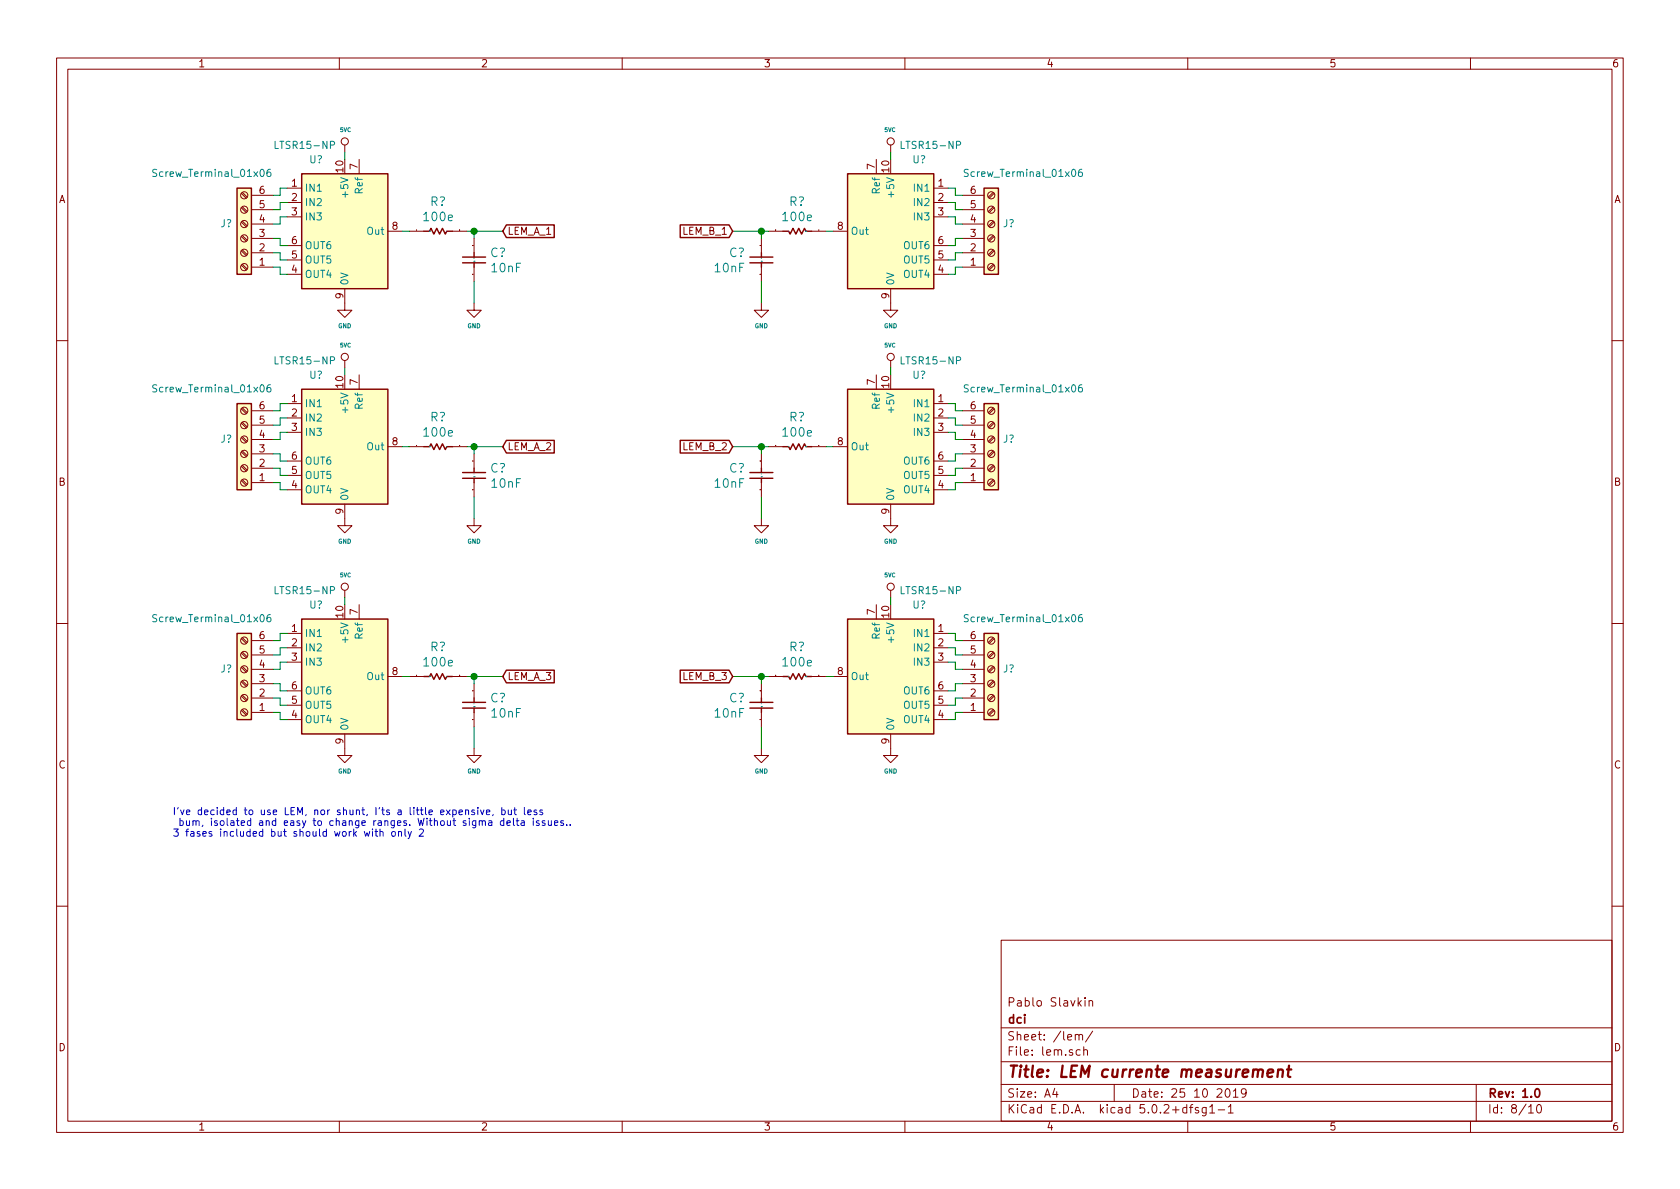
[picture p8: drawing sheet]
<svg xmlns="http://www.w3.org/2000/svg" width="297mm" height="210mm" viewBox="0 0 297 210" stroke-linecap="round" stroke-linejoin="round" font-family="sans-serif">
<g fill="none" stroke="#840000" stroke-width=".18">
<path d="M10 10.3h277v189.9h-277zM12 12.2h273v186.1h-273zM60 10.3v1.9M110 10.3v1.9M160 10.3v1.9M210 10.3v1.9M260 10.3v1.9M42.7 34.2l.8 .8M42.7 36.7l.8 .9M42.7 39.3l.8 .8M42.8 34l.9 .9M42.8 36.6l.9 .8"/>
<path d="M42.8 39.1l.9 .8M44.4 39.6h3.9M44.4 37.1h3.9M44.4 34.5h3.9M50.8 33.3h2.5M50.8 35.8h2.5M50.8 38.3h2.5M61 25.6v1.3M63.5 28.2v2.5M154.9 28.2v2.5M157.5 25.6v1.3M165.1 33.3h2.5"/>
<path d="M165.1 35.8h2.5M165.1 38.3h2.5M170.2 39.6h3.8M170.2 37.1h3.8M170.2 34.5h3.8M175.6 34l-.9 .9M175.6 36.6l-.9 .8M175.6 39.1l-.9 .8M175.8 34.2l-.9 .8M175.8 36.7l-.9 .9M175.8 39.3l-.9 .8M42.7 41.8l.8 .9"/>
<path d="M42.7 44.4l.8 .8M42.7 46.9l.8 .8M42.8 41.7l.9 .8M42.8 44.2l.9 .8M42.8 46.7l.9 .9M44.4 47.2h3.9M44.4 44.7h3.9M44.4 42.2h3.9M50.8 48.5h2.5M50.8 46h2.5M50.8 43.4h2.5M61 51v3.9h1.2l-1.2 1.2-1.3-1.2h1.3"/>
<path d="M68.6 40.9h2.5M72.4 40.9h2.5M73.6 40.7h.1M80 40.9h2.5M81.3 40.7h.1M83.6 43.4h.1M83.6 48.5h.1M83.8 53.6v1.3h1.3l-1.3 1.2-1.3-1.2h1.3M83.8 42.2v2.5M83.8 47.2v2.6M134.4 43.4h.1M134.4 48.5h.1"/>
<path d="M134.6 53.6v1.3h-1.3l1.3 1.2 1.3-1.2h-1.3M134.6 42.2v2.5M134.6 47.2v2.6M135.9 40.9h2.5M137.1 40.7h.1M143.5 40.9h2.5M144.8 40.7h.1M147.3 40.9h2.6M157.5 51v3.9h-1.3l1.3 1.2 1.2-1.2h-1.2M165.1 48.5h2.5M165.1 46h2.5M165.1 43.4h2.5"/>
<path d="M170.2 47.2h3.8M170.2 44.7h3.8M170.2 42.2h3.8M175.6 41.7l-.9 .8M175.6 44.2l-.9 .8M175.6 46.7l-.9 .9M175.8 41.8l-.9 .9M175.8 44.4l-.9 .8M175.8 46.9l-.9 .8M10 60.2h2M42.7 72.3l.8 .8M42.7 74.8l.8 .9"/>
<path d="M42.7 77.4l.8 .8M42.7 79.9l.8 .9M42.8 72.1l.9 .9M42.8 74.7l.9 .8M42.8 77.2l.9 .8M42.8 79.8l.9 .8M44.4 77.7h3.9M44.4 75.2h3.9M44.4 72.6h3.9M50.8 71.4h2.5M50.8 73.9h2.5M50.8 76.4h2.5"/>
<path d="M61 63.7v1.3M63.5 66.3v2.5M68.6 79h2.5M72.4 79h2.5M73.6 78.8h.1M80 79h2.5M81.3 78.8h.1M135.9 79h2.5M137.1 78.8h.1M143.5 79h2.5M144.8 78.8h.1M147.3 79h2.6"/>
<path d="M154.9 66.3v2.5M157.5 63.7v1.3M165.1 71.4h2.5M165.1 73.9h2.5M165.1 76.4h2.5M170.2 77.7h3.8M170.2 75.2h3.8M170.2 72.6h3.8M175.6 72.1l-.9 .9M175.6 74.7l-.9 .8M175.6 77.2l-.9 .8M175.6 79.8l-.9 .8"/>
<path d="M175.8 72.3l-.9 .8M175.8 74.8l-.9 .9M175.8 77.4l-.9 .8M175.8 79.9l-.9 .9M285 60.2h2M42.7 82.5l.8 .8M42.7 85l.8 .8M42.8 82.3l.9 .8M42.8 84.8l.9 .9M44.4 85.3h3.9M44.4 82.8h3.9M44.4 80.3h3.9"/>
<path d="M50.8 86.6h2.5M50.8 84.1h2.5M50.8 81.5h2.5M61 89.1v3.9h1.2l-1.2 1.2-1.3-1.2h1.3M83.6 81.5h.1M83.6 86.6h.1M83.8 91.7v1.3h1.3l-1.3 1.2-1.3-1.2h1.3M83.8 80.3v2.5M83.8 85.3v2.6M134.4 81.5h.1M134.4 86.6h.1M134.6 91.7v1.3h-1.3l1.3 1.2 1.3-1.2h-1.3"/>
<path d="M134.6 80.3v2.5M134.6 85.3v2.6M157.5 89.1v3.9h-1.3l1.3 1.2 1.2-1.2h-1.2M165.1 86.6h2.5M165.1 84.1h2.5M165.1 81.5h2.5M170.2 85.3h3.8M170.2 82.8h3.8M170.2 80.3h3.8M175.6 82.3l-.9 .8M175.6 84.8l-.9 .9M175.8 82.5l-.9 .8"/>
<path d="M175.8 85l-.9 .8M10 110.3h2M42.7 112.9l.8 .9M42.7 115.5l.8 .8M42.7 118l.8 .9M42.8 112.8l.9 .8M42.8 115.3l.9 .8M42.8 117.9l.9 .8M44.4 118.4h3.9M44.4 115.8h3.9M44.4 113.3h3.9M50.8 112h2.5"/>
<path d="M50.8 114.5h2.5M50.8 117.1h2.5M61 104.4v1.3M63.5 106.9v2.6M68.6 119.6h2.5M72.4 119.6h2.5M73.6 119.4h.1M80 119.6h2.5M81.3 119.4h.1M135.9 119.6h2.5M137.1 119.4h.1M143.5 119.6h2.5"/>
<path d="M144.8 119.4h.1M147.3 119.6h2.6M154.9 106.9v2.6M157.5 104.4v1.3M165.1 112h2.5M165.1 114.5h2.5M165.1 117.1h2.5M170.2 118.4h3.8M170.2 115.8h3.8M170.2 113.3h3.8M175.6 112.8l-.9 .8M175.6 115.3l-.9 .8"/>
<path d="M175.6 117.9l-.9 .8M175.8 112.9l-.9 .9M175.8 115.5l-.9 .8M175.8 118l-.9 .9M285 110.3h2M42.7 120.6l.8 .8M42.7 123.1l.8 .8M42.7 125.6l.8 .9M42.8 120.4l.9 .8M42.8 122.9l.9 .9M42.8 125.5l.9 .8M44.4 126h3.9"/>
<path d="M44.4 123.4h3.9M44.4 120.9h3.9M50.8 127.2h2.5M50.8 124.7h2.5M50.8 122.2h2.5M61 129.8v3.8h1.2l-1.2 1.3-1.3-1.3h1.3M83.6 127.2h.1M83.6 122.1v.1M83.8 132.3v1.3h1.3l-1.3 1.3-1.3-1.3h1.3M83.8 120.9v2.5M83.8 126v2.5M134.4 127.2h.1"/>
<path d="M134.4 122.1v.1M134.6 132.3v1.3h-1.3l1.3 1.3 1.3-1.3h-1.3M134.6 120.9v2.5M134.6 126v2.5M157.5 129.8v3.8h-1.3l1.3 1.3 1.2-1.3h-1.2M165.1 127.2h2.5M165.1 124.7h2.5M165.1 122.2h2.5M170.2 126h3.8M170.2 123.4h3.8M170.2 120.9h3.8M175.6 120.4l-.9 .8"/>
<path d="M175.6 122.9l-.9 .9M175.6 125.5l-.9 .8M175.8 120.6l-.9 .8M175.8 123.1l-.9 .8M175.8 125.6l-.9 .9M10 160.2h2M177 166.3h108v32h-108zM191.8 176.4v.2M191.8 176.9v1M192.6 177.1l.2-.2 .3 .1 .1 .9M192.6 176.9v1M285 160.2h2"/>
<path d="M60 198.3v1.9M110 198.3v1.9M160 198.3v1.9M177 194.8h108M177 191.8h108M177 187.8h108M177 181.8h108M186.5 192.5l-.4 1h1M186.8 193v1M190.1 183.1l.1-.1a.37 .37 0 0 1 .6 .1v.8M190.1 182.9v1M190.8 183.1v-.1a.37 .37 0 0 1 .6 .1v.8"/>
<path d="M191 185.7l-.4-.1-.3 .3v.6l.3 .1 .4-.1M191.6 185.7h.1a.37 .37 0 0 1 .6 .1v.8M191.6 185.1v1.5M193.2 182.3l-1.3 2M197 191.8v3M210 198.3v1.9M210.3 195.8h.6M210.9 195.3l-.4 .2v1.3M211.9 195.9l-.4-.1-.2 .2 .1 .3 .5 .1v.3h-.6M213.3 195.8v1.2l-.3 .3h-.4M213.3 195.9l-.5-.1-.3 .3 .1 .6 .2 .1 .5-.1M213.9 195.8l.4-.5v1.5"/>
<path d="M213.9 196.8h.9M215.4 196.3h1.1M216.8 192.7l.2-.2a.81 .81 0 0 1 .6 .6 .81 .81 0 0 1-.3 .8l-.2 .1a.79 .79 0 0 1-.3-1.3zM217.2 195.8l.4-.5v1.5M217.2 196.8h.8M218.1 193l.4-.5v1.5M218.1 194h.8M220.3 193.2v.1a.48 .48 0 0 1-.7 .1l-.1-.2 .1-.6a.48 .48 0 0 1 .7 .1 1.27 1.27 0 0 1-.3 1.2l-.4 .1M260 198.3v1.9M261 191.8v6.5M270.3 195.8l.4-.5v1.5M270.3 196.8h.8"/>
<path d="M271.8 195.5l.4-.2a.94 .94 0 0 1 0 1.5 .79 .79 0 0 1-.4-1.3z"/>
<circle cx="43.2" cy="39.6" r=".63"/>
<circle cx="43.2" cy="34.5" r=".63"/>
<circle cx="43.2" cy="37.1" r=".63"/>
<circle cx="61" cy="25" r=".63"/>
<circle cx="157.5" cy="25" r=".63"/>
<circle cx="175.3" cy="39.6" r=".63"/>
<circle cx="175.3" cy="34.5" r=".63"/>
<circle cx="175.3" cy="37.1" r=".63"/>
<circle cx="43.2" cy="42.2" r=".63"/>
<circle cx="43.2" cy="47.2" r=".63"/>
<circle cx="43.2" cy="44.7" r=".63"/>
<circle cx="175.3" cy="42.2" r=".63"/>
<circle cx="175.3" cy="44.7" r=".63"/>
<circle cx="175.3" cy="47.2" r=".63"/>
<circle cx="43.2" cy="77.7" r=".63"/>
<circle cx="43.2" cy="72.6" r=".63"/>
<circle cx="43.2" cy="75.2" r=".63"/>
<circle cx="61" cy="63.1" r=".63"/>
<circle cx="157.5" cy="63.1" r=".63"/>
<circle cx="175.3" cy="75.2" r=".63"/>
<circle cx="175.3" cy="72.6" r=".63"/>
<circle cx="175.3" cy="77.7" r=".63"/>
<circle cx="43.2" cy="82.8" r=".63"/>
<circle cx="43.2" cy="80.3" r=".63"/>
<circle cx="43.2" cy="85.3" r=".63"/>
<circle cx="175.3" cy="85.3" r=".63"/>
<circle cx="175.3" cy="80.3" r=".63"/>
<circle cx="175.3" cy="82.8" r=".63"/>
<circle cx="43.2" cy="113.3" r=".63"/>
<circle cx="43.2" cy="115.8" r=".63"/>
<circle cx="43.2" cy="118.4" r=".63"/>
<circle cx="61" cy="103.8" r=".63"/>
<circle cx="157.5" cy="103.8" r=".63"/>
<circle cx="175.3" cy="113.3" r=".63"/>
<circle cx="175.3" cy="118.4" r=".63"/>
<circle cx="175.3" cy="115.8" r=".63"/>
<circle cx="43.2" cy="123.4" r=".63"/>
<circle cx="43.2" cy="120.9" r=".63"/>
<circle cx="43.2" cy="126" r=".63"/>
<circle cx="175.3" cy="120.9" r=".63"/>
<circle cx="175.3" cy="126" r=".63"/>
<circle cx="175.3" cy="123.4" r=".63"/>
</g>
<path d="M271.5 192.7l.2-.2a.81 .81 0 0 1 .6 .6 .81 .81 0 0 1-.3 .8l-.1 .1a.79 .79 0 0 1-.4-1.3z" fill="none" stroke="#840000" stroke-width=".3"/>
<path d="M224.1 189.8l1-.2-.1-.4-.5-.1-.3 .3v.9l.1 .1 .6-.1M226 189.3a.52 .52 0 0 1 .8 .1l-.1 1M226 189.1l-.1 1.3M227.6 189.1h.7M227.9 188.4l-.2 1.8 .1 .1 .3 .1" fill="none" stroke="#840000" stroke-width=".41"/>
<g fill="#ffffc2" stroke="#ffffc2" stroke-width=".18">
<path d="M53.3 30.7h15.3v20.3h-15.3z"/>
<path d="M41.9 33.3h2.5v15.2h-2.5z"/>
<path d="M53.3 68.8h15.3v20.3h-15.3z"/>
<path d="M41.9 71.4h2.5v15.2h-2.5z"/>
<path d="M53.3 109.5h15.3v20.3h-15.3z"/>
<path d="M41.9 112h2.5v15.2h-2.5z"/>
<path d="M149.9 30.7h15.2v20.3h-15.2z"/>
<path d="M174 33.3h2.5v15.2h-2.5z"/>
<path d="M149.9 68.8h15.2v20.3h-15.2z"/>
<path d="M174 71.4h2.5v15.2h-2.5z"/>
<path d="M149.9 109.5h15.2v20.3h-15.2z"/>
<path d="M174 112h2.5v15.2h-2.5z"/>
</g>
<g fill="none" stroke="#840000" stroke-width=".25">
<path d="M41.9 33.3h2.5v15.2h-2.5zM53.3 30.7h15.3v20.3h-15.3zM89.5 39.8h8.5v2.2h-8.5l-.6-1.1zM120.3 39.8h8.6l.6 1.1-.6 1.1h-8.6zM149.9 30.7h15.2v20.3h-15.2zM174 33.3h2.5v15.2h-2.5zM74.9 40.9h1l.3-.5 .5 1 .5-1 .5 1 .5-1 .5 1 .3-.5h1M81.8 45.5h4.1M81.8 46.5h4.1M83.8 44.7v.8M83.8 46.5v.7M132.6 45.5h4.1"/>
<path d="M132.6 46.5h4.1M134.6 44.7v.8M134.6 46.5v.7M138.4 40.9h1l.3 .5 .5-1 .5 1 .5-1 .5 1 .5-1 .3 .5h1M41.9 71.4h2.5v15.2h-2.5zM53.3 68.8h15.3v20.3h-15.3zM74.9 79h1l.3-.5 .5 1 .5-1 .5 1 .5-1 .5 1 .3-.5h1M89.5 77.9h8.5v2.2h-8.5l-.6-1.1zM120.3 77.9h8.6l.6 1.1-.6 1.1h-8.6zM138.4 79h1l.3 .5 .5-1 .5 1 .5-1 .5 1 .5-1 .3 .5h1M149.9 68.8h15.2v20.3h-15.2zM174 71.4h2.5v15.2h-2.5z"/>
<path d="M81.8 83.6h4.1M81.8 84.6h4.1M83.8 82.8v.8M83.8 84.6v.7M132.6 83.6h4.1M132.6 84.6h4.1M134.6 82.8v.8M134.6 84.6v.7M41.9 112h2.5v15.2h-2.5zM53.3 109.5h15.3v20.3h-15.3zM74.9 119.6h1l.3-.5 .5 1 .5-1 .5 1 .5-1 .5 1 .3-.5h1M89.5 118.5h8.5v2.2h-8.5l-.6-1.1z"/>
<path d="M120.3 118.5h8.6l.6 1.1-.6 1.1h-8.6zM138.4 119.6h1l.3 .5 .5-1 .5 1 .5-1 .5 1 .5-1 .3 .5h1M149.9 109.5h15.2v20.3h-15.2zM174 112h2.5v15.2h-2.5zM81.8 124.2h4.1M81.8 125.2h4.1M83.8 123.4v.8M83.8 125.2v.8M132.6 124.2h4.1M132.6 125.2h4.1M134.6 123.4v.8M134.6 125.2v.8"/>
</g>
<g fill="none" stroke="#008484" stroke-width=".18">
<path d="M27.7 30l-.5-.1-.1 .2v.4l.6 .2v.3l-.2 .2h-.5M47.8 29.9l-.4 .1a.87 .87 0 0 0 0 1.2l.5-.1v-.5l-.5-.2-.2 .3M58.4 25.6h.6l.2-.2-.1-.3-.2-.1h-.5v1.3M169.1 25.6h.6l.1-.2v-.3l-.2-.1h-.5v1.3M171.2 30l-.5-.1-.2 .2 .1 .4 .5 .2 .1 .3-.2 .2h-.5M191.3 29.9l-.4 .1a.87 .87 0 0 0 0 1.2l.4-.1v-.5l-.4-.2-.2 .3M75.9 40.9h.1M79 40.9h.1M83.8 45.7h.1M83.8 46.2h.1M134.6 45.7h.1M134.6 46.2h.1"/>
<path d="M139.4 40.9h.1M142.5 40.9h.1M27.7 68.1l-.5-.1-.1 .2v.4l.6 .2v.3l-.2 .2h-.5M47.8 68l-.4 .1a.87 .87 0 0 0 0 1.2l.5-.1v-.5l-.5-.2-.2 .3M58.4 63.7h.6l.2-.2-.1-.3-.2-.1h-.5v1.3M75.9 79h.1M79 79h.1M139.4 79h.1M142.5 79h.1M169.1 63.7h.6l.1-.2v-.3l-.2-.1h-.5v1.3M171.2 68.1l-.5-.1-.2 .2 .1 .4 .5 .2 .1 .3-.2 .2h-.5M191.3 68l-.4 .1a.87 .87 0 0 0 0 1.2l.4-.1v-.5l-.4-.2-.2 .3"/>
<path d="M83.8 83.8h.1M83.8 84.3h.1M134.6 83.8h.1M134.6 84.3h.1M27.7 108.8l-.5-.1-.1 .1v.4l.6 .3v.2l-.2 .3-.5-.1M47.8 108.7l-.4 .1a.87 .87 0 0 0 0 1.2l.5-.2v-.5l-.5-.1-.2 .2M58.4 104.4l.6-.1 .2-.1-.1-.3-.2-.2h-.5v1.3M75.9 119.6h.1M79 119.6h.1M139.4 119.6h.1M142.5 119.6h.1M169.1 104.4l.6-.1 .1-.1v-.3l-.2-.2h-.5v1.3"/>
<path d="M171.2 108.8l-.5-.1-.2 .1 .1 .4 .5 .3 .1 .2-.2 .3-.5-.1M191.3 108.7l-.4 .1a.87 .87 0 0 0 0 1.2l.4-.2v-.5l-.4-.1-.2 .2M83.8 124.5h.1M83.8 124.9h.1M134.6 124.5h.1M134.6 124.9h.1"/>
</g>
<g fill="none" stroke="#008400" stroke-width=".18">
<path d="M50.8 33.3h-1.3v1.2h-1.2M50.8 35.8h-1.3v1.3h-1.2M50.8 38.3h-1.3v1.3h-1.2M61 26.9v1.3M157.5 26.9v1.3M167.6 33.3h1.3v1.2h1.3M167.6 35.8h1.3v1.3h1.3M167.6 38.3h1.3v1.3h1.3M48.3 42.2h1.2v1.2h1.3M48.3 44.7h1.2v1.3h1.3M48.3 47.2h1.2v1.3h1.3M71.1 40.9h1.3"/>
<path d="M82.5 40.9h6.4M83.8 40.9v1.3M83.8 49.8v3.8M129.5 40.9h6.4M134.6 40.9v1.3M134.6 49.8v3.8M146 40.9h1.3M170.2 47.2h-1.3v1.3h-1.3M170.2 44.7h-1.3v1.3h-1.3M170.2 42.2h-1.3v1.2h-1.3M50.8 71.4h-1.3v1.2h-1.2M50.8 73.9h-1.3v1.3h-1.2"/>
<path d="M50.8 76.4h-1.3v1.3h-1.2M61 65v1.3M71.1 79h1.3M82.5 79h6.4M83.8 79v1.3M129.5 79h6.4M134.6 79v1.3M146 79h1.3M157.5 65v1.3M167.6 71.4h1.3v1.2h1.3M167.6 73.9h1.3v1.3h1.3M167.6 76.4h1.3v1.3h1.3"/>
<path d="M48.3 80.3h1.2v1.2h1.3M48.3 82.8h1.2v1.3h1.3M48.3 85.3h1.2v1.3h1.3M83.8 87.9v3.8M134.6 87.9v3.8M170.2 85.3h-1.3v1.3h-1.3M170.2 82.8h-1.3v1.3h-1.3M170.2 80.3h-1.3v1.2h-1.3M50.8 112h-1.3v1.3h-1.2M50.8 114.5h-1.3v1.3h-1.2M50.8 117.1h-1.3v1.3h-1.2M61 105.7v1.2"/>
<path d="M71.1 119.6h1.3M82.5 119.6h6.4M83.8 119.6v1.3M129.5 119.6h6.4M134.6 119.6v1.3M146 119.6h1.3M157.5 105.7v1.2M167.6 112h1.3v1.3h1.3M167.6 114.5h1.3v1.3h1.3M167.6 117.1h1.3v1.3h1.3M48.3 120.9h1.2v1.3h1.3M48.3 123.4h1.2v1.3h1.3"/>
<path d="M48.3 126h1.2v1.2h1.3M83.8 128.5v3.8M134.6 128.5v3.8M170.2 126h-1.3v1.2h-1.3M170.2 123.4h-1.3v1.3h-1.3M170.2 120.9h-1.3v1.3h-1.3"/>
</g>
<g fill="#008400" stroke="#008400" stroke-width=".25">
<circle cx="83.8" cy="40.9" r=".51"/>
<circle cx="83.8" cy="79" r=".51"/>
<circle cx="83.8" cy="119.6" r=".51"/>
<circle cx="134.6" cy="40.9" r=".51"/>
<circle cx="134.6" cy="79" r=".51"/>
<circle cx="134.6" cy="119.6" r=".51"/>
</g>
<g fill="none" stroke="#0000c2" stroke-width=".18">
<path d="M65.9 147v.9M66.5 146.6v1.1l.3 .2M67.2 147.2l.2-.2 .3 .1v.8M67.2 146.6v1.3M69.4 147.1l.3-.1 .1 .2v.6l-.3 .1-.3-.3zM70.5 147.2l.1-.2 .3 .1 .1 .8M70.5 147v.9M71.6 146.6v1.1l.2 .2M72.2 147l.2 .9M72.7 147l-.4 1.2-.1 .1M74.1 146.7l.5-.1 .3 .4-.8 .9h.8M82.3 143.4l.2-.2 .3 .1 .1 .8"/>
<path d="M82.3 143.2v.9M83.9 143.3l-.3-.1-.2 .2 .1 .2 .4 .1v.3h-.5M84.5 142.8v.1M84.5 143.2v.9M85 143.2l.3 .9 .3-.9M86 143.6l.6-.1-.1-.2-.3-.1-.2 .2 .1 .6h.4M86.4 145.2h.5l.1 .8M87 145.4l-.5 .1-.1 .2v.2h.6M87.2 144l-.1 .2M88.7 143.3l.4-.1 .2 .3-.1 .5h-.5M88.7 142.8v1.3M89.1 145.2l-.4-.1-.2 .3 .1 .5h.5"/>
<path d="M89.1 144.7v1.3M89.6 145.5l.6-.1v-.2l-.4-.1-.2 .2 .1 .6h.5M89.9 143.2v.8l.3 .1 .2-.2M90.4 143.2v.9M90.8 144.7v1.1l.2 .2M90.8 143.2h.5M91 142.8v1.1l.3 .2M91.3 145.1h.4M91.4 144.7v1.1l.3 .2M92.2 145.2h.5v.8M92.7 142.8v1.1l.2 .2M92.7 145.4l-.4 .1-.2 .2 .2 .3 .4-.1"/>
<path d="M93.3 143.6l.6-.1v-.2l-.4-.1-.2 .2 .1 .6h.5M94.3 144.7v.1M94.3 145.1v.9M94.9 143.3l-.3-.1-.2 .2 .1 .2 .4 .1v.3h-.5M95.3 145.2l-.3-.1-.2 .2 .1 .2 .4 .1v.3h-.5M95.9 143.3l-.3-.1-.2 .2 .1 .2 .4 .1v.3h-.5M96.3 145.2l-.3-.1-.1 .2v.2l.4 .1v.3h-.4M97 145.1v.8l.3 .1 .2-.2M97.5 145.1v.9M98 145.5l.6-.1v-.2l-.4-.1-.2 .2 .1 .6h.5M99.6 145.2l-.3-.1-.2 .2 .1 .2 .4 .1v.3h-.5M100.2 145.8v.2"/>
<path d="M100.8 145.8v.2"/>
</g>
<text font-size="2.8" fill="#840000" x="178" y="190.5">Title: LEM currente measurement</text>
<g font-size="2.1" fill="#008484">
<text x="75.1" y="39.1">100e</text>
<text x="76.1" y="36.4">R?</text>
<text x="138.6" y="39.1">100e</text>
<text x="139.5" y="36.4">R?</text>
<text x="86.7" y="45.5">C?</text>
<text x="128.9" y="45.5">C?</text>
<text x="87" y="48.2">10nF</text>
<text x="126.5" y="48.2">10nF</text>
<text x="75.1" y="77.2">100e</text>
<text x="76.1" y="74.5">R?</text>
<text x="138.6" y="77.2">100e</text>
<text x="139.5" y="74.5">R?</text>
<text x="86.7" y="83.6">C?</text>
<text x="128.9" y="83.6">C?</text>
<text x="87" y="86.3">10nF</text>
<text x="126.5" y="86.3">10nF</text>
<text x="75.1" y="117.9">100e</text>
<text x="76.1" y="115.2">R?</text>
<text x="138.6" y="117.9">100e</text>
<text x="139.5" y="115.2">R?</text>
<text x="86.7" y="124.2">C?</text>
<text x="128.9" y="124.2">C?</text>
<text x="87" y="126.9">10nF</text>
<text x="126.5" y="126.9">10nF</text>
</g>
<g font-size="2.1" fill="#840000">
<text x="178" y="178">Pablo Slavkin</text>
<text x="178" y="184">Sheet: /lem/</text>
<text x="178" y="181">dci</text>
<text x="178" y="186.7">File: lem.sch</text>
<text x="178" y="196.9">KiCad E.D.A. kicad 5.0.2+dfsg1-1</text>
<text x="178" y="194.1">Size: A4</text>
<text x="200" y="194.1">Date: 25 10 2019</text>
<text x="263" y="194.1">Rev: 1.0</text>
<text x="263" y="196.9">Id: 8/10</text>
</g>
<g font-size="1.8" fill="#840000">
<text x="35" y="11.9">1</text>
<text x="85" y="11.9">2</text>
<text x="135" y="11.9">3</text>
<text x="185" y="11.9">4</text>
<text x="235" y="11.9">5</text>
<text x="285" y="11.9">6</text>
<text x="63.2" y="29.9" transform="rotate(-90 63.2 29.9)">7</text>
<text x="154.7" y="29.9" transform="rotate(-90 154.7 29.9)">7</text>
<text x="10.4" y="35.9">A</text>
<text x="45.9" y="34.3">6</text>
<text x="51.6" y="33">1</text>
<text x="51.6" y="35.6">2</text>
<text x="60.7" y="30.4" transform="rotate(-90 60.7 30.4)">10</text>
<text x="157.2" y="30.4" transform="rotate(-90 157.2 30.4)">10</text>
<text x="165.9" y="33">1</text>
<text x="165.9" y="35.6">2</text>
<text x="171.6" y="34.3">6</text>
<text x="285.4" y="35.9">A</text>
<text x="45.9" y="41.9">3</text>
<text x="45.9" y="39.4">4</text>
<text x="45.9" y="36.8">5</text>
<text x="51.6" y="38.1">3</text>
<text x="69.4" y="40.6">8</text>
<text x="89.7" y="41.5">LEM_A_1</text>
<text x="120.8" y="41.5">LEM_B_1</text>
<text x="148.1" y="40.6">8</text>
<text x="165.9" y="38.1">3</text>
<text x="171.6" y="41.9">3</text>
<text x="171.6" y="39.4">4</text>
<text x="171.6" y="36.8">5</text>
<text x="45.9" y="47">1</text>
<text x="45.9" y="44.4">2</text>
<text x="51.6" y="45.7">5</text>
<text x="51.6" y="43.2">6</text>
<text x="165.9" y="45.7">5</text>
<text x="165.9" y="43.2">6</text>
<text x="171.6" y="47">1</text>
<text x="171.6" y="44.4">2</text>
<text x="51.6" y="48.3">4</text>
<text x="60.7" y="52.8" transform="rotate(-90 60.7 52.8)">9</text>
<text x="157.2" y="52.8" transform="rotate(-90 157.2 52.8)">9</text>
<text x="165.9" y="48.3">4</text>
<text x="51.6" y="71.1">1</text>
<text x="60.7" y="68.5" transform="rotate(-90 60.7 68.5)">10</text>
<text x="63.2" y="68" transform="rotate(-90 63.2 68)">7</text>
<text x="154.7" y="68" transform="rotate(-90 154.7 68)">7</text>
<text x="157.2" y="68.5" transform="rotate(-90 157.2 68.5)">10</text>
<text x="165.9" y="71.1">1</text>
<text x="45.9" y="77.5">4</text>
<text x="45.9" y="74.9">5</text>
<text x="45.9" y="72.4">6</text>
<text x="51.6" y="73.7">2</text>
<text x="51.6" y="76.2">3</text>
<text x="165.9" y="73.7">2</text>
<text x="165.9" y="76.2">3</text>
<text x="171.6" y="77.5">4</text>
<text x="171.6" y="74.9">5</text>
<text x="171.6" y="72.4">6</text>
<text x="45.9" y="82.5">2</text>
<text x="45.9" y="80">3</text>
<text x="51.6" y="83.8">5</text>
<text x="51.6" y="81.3">6</text>
<text x="69.4" y="78.7">8</text>
<text x="89.7" y="79.6">LEM_A_2</text>
<text x="120.8" y="79.6">LEM_B_2</text>
<text x="148.1" y="78.7">8</text>
<text x="165.9" y="83.8">5</text>
<text x="165.9" y="81.3">6</text>
<text x="171.6" y="82.5">2</text>
<text x="171.6" y="80">3</text>
<text x="10.4" y="85.9">B</text>
<text x="45.9" y="85.1">1</text>
<text x="51.6" y="86.4">4</text>
<text x="165.9" y="86.4">4</text>
<text x="171.6" y="85.1">1</text>
<text x="285.4" y="85.9">B</text>
<text x="60.7" y="90.9" transform="rotate(-90 60.7 90.9)">9</text>
<text x="157.2" y="90.9" transform="rotate(-90 157.2 90.9)">9</text>
<text x="45.9" y="113">6</text>
<text x="51.6" y="111.8">1</text>
<text x="60.7" y="109.2" transform="rotate(-90 60.7 109.2)">10</text>
<text x="63.2" y="108.7" transform="rotate(-90 63.2 108.7)">7</text>
<text x="154.7" y="108.7" transform="rotate(-90 154.7 108.7)">7</text>
<text x="157.2" y="109.2" transform="rotate(-90 157.2 109.2)">10</text>
<text x="165.9" y="111.8">1</text>
<text x="171.6" y="113">6</text>
<text x="45.9" y="118.1">4</text>
<text x="45.9" y="115.6">5</text>
<text x="51.6" y="114.3">2</text>
<text x="51.6" y="116.8">3</text>
<text x="69.4" y="119.4">8</text>
<text x="148.1" y="119.4">8</text>
<text x="165.9" y="114.3">2</text>
<text x="165.9" y="116.8">3</text>
<text x="171.6" y="118.1">4</text>
<text x="171.6" y="115.6">5</text>
<text x="45.9" y="125.7">1</text>
<text x="45.9" y="123.2">2</text>
<text x="45.9" y="120.6">3</text>
<text x="51.6" y="124.5">5</text>
<text x="51.6" y="121.9">6</text>
<text x="89.7" y="120.3">LEM_A_3</text>
<text x="120.8" y="120.3">LEM_B_3</text>
<text x="165.9" y="124.5">5</text>
<text x="165.9" y="121.9">6</text>
<text x="171.6" y="125.7">1</text>
<text x="171.6" y="123.2">2</text>
<text x="171.6" y="120.6">3</text>
<text x="51.6" y="127">4</text>
<text x="60.7" y="131.5" transform="rotate(-90 60.7 131.5)">9</text>
<text x="157.2" y="131.5" transform="rotate(-90 157.2 131.5)">9</text>
<text x="165.9" y="127">4</text>
<text x="10.4" y="135.9">C</text>
<text x="285.4" y="135.9">C</text>
<text x="10.4" y="185.9">D</text>
<text x="285.4" y="185.9">D</text>
<text x="35" y="199.9">1</text>
<text x="85" y="199.9">2</text>
<text x="135" y="199.9">3</text>
<text x="185" y="199.9">4</text>
<text x="235" y="199.9">5</text>
<text x="285" y="199.9">6</text>
</g>
<g font-size="1.8" fill="#008484">
<text x="49.1" y="26.3">LTSR15-NP</text>
<text x="54.7" y="28.9">U?</text>
<text x="159.8" y="26.3">LTSR15-NP</text>
<text x="161.4" y="28.9">U?</text>
<text x="27.7" y="31.3">Screw_Terminal_01x06</text>
<text x="53.8" y="33.9">IN1</text>
<text x="61.6" y="34.4" transform="rotate(-90 61.6 34.4)">+5V</text>
<text x="64.1" y="34.1" transform="rotate(-90 64.1 34.1)">Ref</text>
<text x="155.6" y="34.1" transform="rotate(-90 155.6 34.1)">Ref</text>
<text x="158.1" y="34.4" transform="rotate(-90 158.1 34.4)">+5V</text>
<text x="161.8" y="33.9">IN1</text>
<text x="171.2" y="31.3">Screw_Terminal_01x06</text>
<text x="39" y="40.2">J?</text>
<text x="53.8" y="36.4">IN2</text>
<text x="53.8" y="39">IN3</text>
<text x="65" y="41.5">Out</text>
<text x="150.4" y="41.5">Out</text>
<text x="161.8" y="36.4">IN2</text>
<text x="161.8" y="39">IN3</text>
<text x="177.4" y="40.2">J?</text>
<text x="53.8" y="46.6">OUT5</text>
<text x="53.8" y="44.1">OUT6</text>
<text x="159.9" y="46.6">OUT5</text>
<text x="159.9" y="44.1">OUT6</text>
<text x="53.8" y="49.1">OUT4</text>
<text x="61.6" y="50.5" transform="rotate(-90 61.6 50.5)">0V</text>
<text x="158.1" y="50.5" transform="rotate(-90 158.1 50.5)">0V</text>
<text x="159.9" y="49.1">OUT4</text>
<text x="49.1" y="64.4">LTSR15-NP</text>
<text x="159.8" y="64.4">LTSR15-NP</text>
<text x="27.7" y="69.4">Screw_Terminal_01x06</text>
<text x="54.7" y="67">U?</text>
<text x="161.4" y="67">U?</text>
<text x="171.2" y="69.4">Screw_Terminal_01x06</text>
<text x="53.8" y="72">IN1</text>
<text x="53.8" y="74.5">IN2</text>
<text x="53.8" y="77.1">IN3</text>
<text x="61.6" y="72.5" transform="rotate(-90 61.6 72.5)">+5V</text>
<text x="64.1" y="72.2" transform="rotate(-90 64.1 72.2)">Ref</text>
<text x="155.6" y="72.2" transform="rotate(-90 155.6 72.2)">Ref</text>
<text x="158.1" y="72.5" transform="rotate(-90 158.1 72.5)">+5V</text>
<text x="161.8" y="72">IN1</text>
<text x="161.8" y="74.5">IN2</text>
<text x="161.8" y="77.1">IN3</text>
<text x="39" y="78.3">J?</text>
<text x="53.8" y="82.2">OUT6</text>
<text x="65" y="79.6">Out</text>
<text x="150.4" y="79.6">Out</text>
<text x="159.9" y="82.2">OUT6</text>
<text x="177.4" y="78.3">J?</text>
<text x="53.8" y="87.2">OUT4</text>
<text x="53.8" y="84.7">OUT5</text>
<text x="61.6" y="88.6" transform="rotate(-90 61.6 88.6)">0V</text>
<text x="158.1" y="88.6" transform="rotate(-90 158.1 88.6)">0V</text>
<text x="159.9" y="87.2">OUT4</text>
<text x="159.9" y="84.7">OUT5</text>
<text x="49.1" y="105.1">LTSR15-NP</text>
<text x="54.7" y="107.6">U?</text>
<text x="159.8" y="105.1">LTSR15-NP</text>
<text x="161.4" y="107.6">U?</text>
<text x="27.7" y="110">Screw_Terminal_01x06</text>
<text x="53.8" y="112.6">IN1</text>
<text x="61.6" y="113.2" transform="rotate(-90 61.6 113.2)">+5V</text>
<text x="64.1" y="112.8" transform="rotate(-90 64.1 112.8)">Ref</text>
<text x="155.6" y="112.8" transform="rotate(-90 155.6 112.8)">Ref</text>
<text x="158.1" y="113.2" transform="rotate(-90 158.1 113.2)">+5V</text>
<text x="161.8" y="112.6">IN1</text>
<text x="171.2" y="110">Screw_Terminal_01x06</text>
<text x="39" y="118.9">J?</text>
<text x="53.8" y="115.2">IN2</text>
<text x="53.8" y="117.7">IN3</text>
<text x="161.8" y="115.2">IN2</text>
<text x="161.8" y="117.7">IN3</text>
<text x="177.4" y="118.9">J?</text>
<text x="53.8" y="125.3">OUT5</text>
<text x="53.8" y="122.8">OUT6</text>
<text x="65" y="120.3">Out</text>
<text x="150.4" y="120.3">Out</text>
<text x="159.9" y="125.3">OUT5</text>
<text x="159.9" y="122.8">OUT6</text>
<text x="53.8" y="127.9">OUT4</text>
<text x="61.6" y="129.3" transform="rotate(-90 61.6 129.3)">0V</text>
<text x="158.1" y="129.3" transform="rotate(-90 158.1 129.3)">0V</text>
<text x="159.9" y="127.9">OUT4</text>
</g>
<g font-size="1.8" fill="#0000c2">
<text x="30.5" y="144.1">I've decided to use LEM, nor shunt, I'ts a little expensive, but less</text>
<text x="30.5" y="147.9">3 fases included but should work with only 2</text>
<text x="31" y="146">bum, isolated and easy to change ranges. Without sigma delta issues..</text>
</g>
<g font-size="1.1" fill="#008484">
<text x="59.8" y="58">GND</text>
<text x="82.7" y="58">GND</text>
<text x="133.5" y="58">GND</text>
<text x="156.3" y="58">GND</text>
<text x="59.8" y="96.1">GND</text>
<text x="82.7" y="96.1">GND</text>
<text x="133.5" y="96.1">GND</text>
<text x="156.3" y="96.1">GND</text>
<text x="59.8" y="136.8">GND</text>
<text x="82.7" y="136.8">GND</text>
<text x="133.5" y="136.8">GND</text>
<text x="156.3" y="136.8">GND</text>
</g>
<g font-size="1" fill="#008484">
<text x="60.1" y="23.3">5VC</text>
<text x="156.4" y="23.3">5VC</text>
<text x="60.1" y="61.4">5VC</text>
<text x="156.4" y="61.4">5VC</text>
<text x="60.1" y="102.1">5VC</text>
<text x="156.4" y="102.1">5VC</text>
</g>
</svg>
